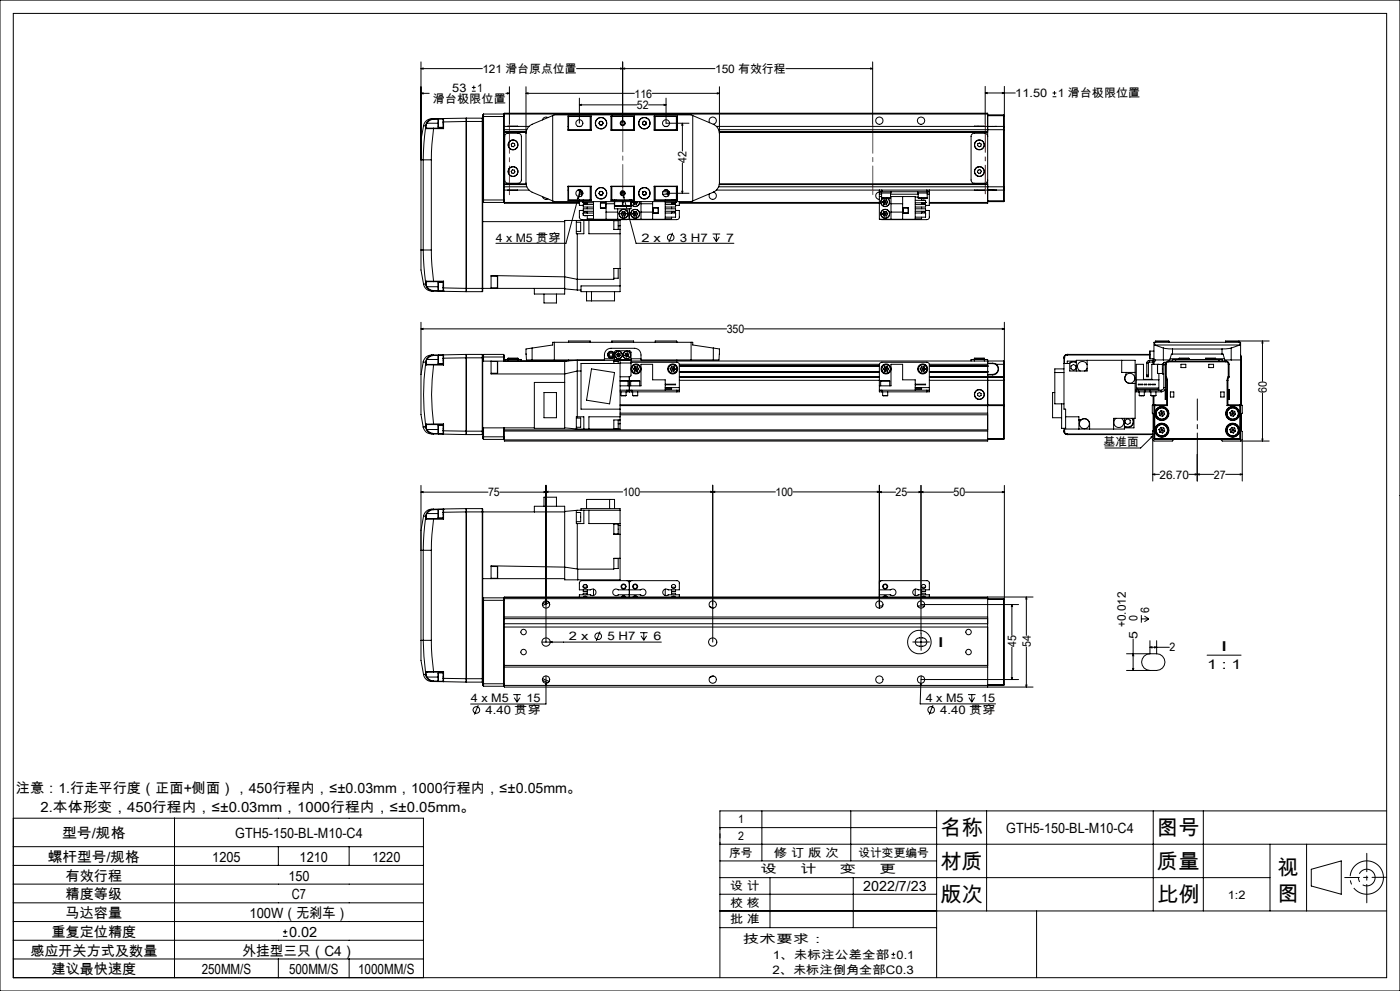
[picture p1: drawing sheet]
<svg xmlns="http://www.w3.org/2000/svg" width="420mm" height="297mm" viewBox="0 0 420 297" stroke-linecap="round" stroke-linejoin="round" font-family="sans-serif">
<g fill="none" stroke="#000" stroke-width=".3">
<path d="M0 0h420v297h-420zM4 4h412v289h-412zM126.3 18.6v56.3M186.8 18.6v18.3M261.8 18.6v18.8M126.3 20.6l.6-.2v.3zM126.3 28l.6-.2v.3zM126.3 20.6h18.4M126.3 28h2.5M127.1 37.7l-.8 4.2v6h.7M127.1 37.7l.6 .1M127.7 38.3l-.5 4.6-.2 5"/>
<path d="M127.7 38.3l.3 .3M127.7 37.8v.5M127.8 38.2l-.1 .1M127.8 38.2l.3 .2M127.8 37.7v.5M127.8 37.7l-.1 .1M128 38.6h2.1M128 36.9l-.3 .9M128 36.9h.1M128.1 38.4h2M128.1 38.4l-.1 .2M128.1 36.9l-.3 .8"/>
<path d="M128.1 36.9h3.3M130.1 35.6h-.2a2.57 2.57 0 0 0-2.8 2.1M130.1 38.6l-.5 4.6-.2 4.7M130.1 38.4v.2M130.1 35.6l-1.3 .3-.8 1M130.1 35.6v.1M130.1 35.7l-1.5 .6-.5 .6M130.1 38.6h3M130.1 38.4h2.8M130.1 35.7h1.3M131.5 35.7v2.5M131.5 35.7h1.4"/>
<path d="M131.5 38.2h1.4M132.9 35.7v.8M132.9 36.5h.2M132.9 38.4l.2 .2M132.9 36.5v1.9M133.1 35.5v1M133.1 35.5l6.7-.1v1M133.1 35.5l-.2 .2M133.1 36.5v2.1M133.1 35.5l-3 .1M139.8 36.4v50M139.8 36.4l-6.7 .1"/>
<path d="M139.8 36.4h5M139.9 35.4v52M139.9 35.4h4.8M139.9 35.4l-.1 .2M141.6 27.3h1.1M141.6 26.2h1.1M142.1 25.6v1.2M144.7 35.4v52M144.7 35.4l.1 .2M144.8 34.9v1.5M144.8 36.4l-.1 51M144.8 34.9h6.5"/>
<path d="M145.1 34.2v26.5M145.1 34.2l-.3 .2v.5M145.1 34.2h6M151.1 34.2v26.5M151.1 34.2l.2 .2M151.3 34.2v-.3h145v.3M151.3 34.4v.5M151.3 34.2v.2M151.3 34.9v25M151.3 37.9h7.4M151.3 39.6h6.5M151.3 39.7h6.5"/>
<path d="M151.3 34.2h145M151.3 38.9h6.7M151.3 39.5h6.6M151.7 28h1.1M152.2 27.8l.6 .2-.6 .1zM152.3 37.9h3M152.8 26v11.4M157.8 28l.6-.2v.3zM157.8 26l.1 29.4 .4 1.1 .8 .8 6.7 2.9M157.8 28h32.5M164.4 35.2a1.12 1.12 0 0 0-1.7 .7M165.8 34.6l-6.2 2.6a3.1 3.1 0 0 0-1.8 2.8"/>
<path d="M165.8 34.6v25.6M165.8 34.6l.5-.2h41l.5 .2M170.4 37.9h.2M170.4 34.8h7v4.2h-7zM170.4 38.9h.2M170.6 38.9h6.8M173 20.6h41.5M173.4 37.9h.9M173.8 31.4l.6-.1v.3zM173.8 29.4v7.5M173.8 31.4h17.2M177.1 34.9v4"/>
<path d="M177.4 34.9h-6.8v4.1M179.7 36.9l.3 .5M180 37.4h.6M180.1 36.4l-.4 .5M180.1 36.4h.5M180.6 36.4l.3 .5M180.9 36.9l-.3 .5M183.3 34.8h7v4.2h-7zM183.3 34.9h7M183.3 38.9h7M183.6 34.9v4M183.7 34.8l.1 .1"/>
<path d="M186.2 20.4l.6 .2-.6 .1zM186.8 20.6l.6-.2v.3zM190.1 34.9v4M192.8 36.7l.1 .6M192.9 37.3l.5 .2M193.2 36.3l.5 .2M193.2 36.3l-.4 .4M193.7 36.5l.2 .6M193.9 37.1l-.5 .4M194.6 31.4h5.2M195.7 28h20.1M196.3 34.9h6.8v4.1"/>
<path d="M196.3 34.8h6.9v4.2h-6.9zM196.3 38.9h6.8M196.6 34.9v4M199.2 31.3l.6 .1-.6 .2zM199.4 37.9h.9M199.8 29.4v7.5h6.9M202.9 34.9v4M203.1 37.9h.1M203.1 38.9h.1M204.7 36.9l.2 .6h-.4zM204.7 36.9v8.4M207.8 34.6v25.6"/>
<path d="M207.8 34.6l6.2 2.6M212.9 36.8a1.09 1.09 0 0 1 .4-1.6 1.09 1.09 0 0 1 1.5 .6 1.09 1.09 0 0 1-.8 1.4M214 37.2a3.1 3.1 0 0 1 1.8 2.8M214.9 37.9h82.9M215.2 27.8l.6 .2-.6 .1zM215.6 38.9h85.5M215.8 39.5h80.5M215.8 39.6h80.5M215.8 39.7h80.5M215.8 26v28.8l-.5 1.7-1.3 1.1M235.7 20.6h26.1M261.2 20.4l.6 .2-.6 .1z"/>
<path d="M292.3 37.9h3M295.6 27.9l.6-.2v.3zM295.6 27.9h9M295.6 25.9v11.2M296.3 34.2v4.7M296.3 38.9v17.1M296.3 34.4h4.8M296.3 34.7h4.8M297.8 37.9h-1.5v1M297.8 37.9h1.1M297.8 37.9h.1M298.9 37.9h-1.1"/>
<path d="M298.9 37.9h2.2M300.7 27.7l.6 .2-.6 .1zM301.1 37.9v1M301.1 37.9l.2 .2M301.1 38.9h.2M301.1 34.4v.3M301.1 34.4l.2 .2-.2 .1M301.1 34.7v3.2M301.1 38.9v17.1M301.3 38.1v.8M301.3 25.9v12.2M301.3 38.9v17.1"/>
<path d="M315.8 29h1.1M315.8 27.9h1.1M316.3 27.3v1.1M127 47.9h2.4M127 47.9v27M129.4 47.9v27M144.8 59.9h6.5M151.3 59.9v.5M151.3 55.2h6.5M151.3 57h7.4M151.3 56h6.7M151.3 55.3h6.6"/>
<path d="M151.7 40.2l.5-.3h3.2a1.02 1.02 0 0 1 1 1v13a1.02 1.02 0 0 1-1 1h-3a.96 .96 0 0 1-1-1v-13zM152.3 57h3M153.4 43.2l.4-.3 .6 .2v.5l-.4 .4-.5-.2zM153.7 50.9l.6 .1 .2 .5-.4 .5-.5-.1-.2-.5zM162.7 58.9a1.12 1.12 0 0 0 1.7 .7M170.4 57h.2M170.4 55.8h7v4.2h-7zM170.4 56h.2M170.6 55.8v4.1h6.8M170.6 55.9h6.8M173.4 57h.4M173.5 58.9v.6h-.3z"/>
<path d="M173.5 58.9l-3.7 14h-21M173.8 57.5h.8M173.8 57h.5M173.8 57.5v.7M173.8 57v.5M173.8 58.2v.8M173.8 59.9v.1M173.8 58.2h.6M174.1 56.9l-.6 2M174.3 57.5v.4h.6M174.4 57.9v.8M174.6 57.5h.2"/>
<path d="M174.6 57.2v.3M175 59.9v.1M177.1 55.9v4M179.7 58l.4 .4M180 57.4l-.3 .6M180.1 58.4h.5M180.6 57.4l.3 .5M180.6 57.4h-.6M180.9 57.9l-.3 .5M183.3 55.8h7v4.2h-7zM183.3 59.9h7M183.3 55.9h7"/>
<path d="M183.6 55.9v4M183.8 59.9l-.1 .1M184.3 59.9v.1M184.8 59.9v.1M186.3 57.9h1M186.6 57.5h.4M186.6 57.2l.4 1.4M187 58.6l.3 .6-.3 .1zM187 58.6l3.8 14.3h29.4M188.8 59.9v.1M189.3 59.9h.1M189.4 59.9v.1"/>
<path d="M190.1 55.9v4M192.8 58.1l.3 .4M192.9 57.5l-.1 .6M193.5 57.4l.4 .4M193.5 57.4l-.6 .1M193.7 58.3l-.6 .2M193.9 57.8l-.2 .5M196.3 55.8h6.9v4.2h-6.9zM196.3 55.9h6.8M196.6 55.9v4M198.8 58.2h1.6M198.9 57.5h1.9"/>
<path d="M199.4 57h.9M199.5 58.9h.1M199.6 59.9v.1M199.8 57.9h6.9M200.3 57.5v.4h.6M200.4 57.9v.8M201.5 59.9v.1M202.9 55.9v4M203.1 57.9h.1M203.1 57.5h.1M203.1 57h.1M203.1 59.3h.1"/>
<path d="M203.1 55.8v4.1h-6.8M203.1 56h.1M203.2 59.3l-.1 .1M203.2 57.9v1.4M203.2 58.2h.1M204.5 57.3h.4l-.2 .6zM204.7 48.8v9.1M214 57.6a1.1 1.1 0 0 1 .9 1.4 1.1 1.1 0 0 1-1.5 .7 1.1 1.1 0 0 1-.5-1.6M214 57.6l-6.2 2.6M214.9 57h49.6M215.6 56h85.5M215.8 55.3h80.5"/>
<path d="M215.8 55.2h80.5M263.8 57.6a1.09 1.09 0 0 0-1.1 1.1 1.09 1.09 0 0 0 1.1 1.1M263.8 57.5h.7M263.8 57.5v.7M263.8 57v.5M263.8 58.2v7.5h10.8v-6.8h-7.4M263.8 58.9h.7M263.8 58.2h.7M264.3 57.5v.4h3v-.4M264.5 59.3h2.7M264.5 57.9v1.4M264.5 57v.5"/>
<path d="M264.5 57h13.6M264.5 57.5h13.6M264.9 59.4a1.35 1.35 0 0 0-.4 2 1.35 1.35 0 0 0 2.1 0 1.35 1.35 0 0 0-.4-2M265.1 59.4a1.29 1.29 0 0 0-.6 1.9 1.29 1.29 0 0 0 2.1 0 1.29 1.29 0 0 0-.5-1.9M265.2 59.9l-.4 .7M265.2 59.9l.8 1.3M265.9 59.9h-.7M265.9 59.9l.4 .7M265.9 59.9l-.7 1.3M267.2 57.9v1.4M267.2 58.2h8.2M267.3 58.9v6.8"/>
<path d="M270.8 58.9v6.8M274.6 59.1h.8M275.3 57.5v.4h3v-.4M275.4 59.3l.1 .1M275.4 59.3h2.8M275.4 57.9v1.4M275.5 59.4h.1M276.5 59.4v.6M278.1 57.5h.7M278.1 57h.7M278.1 57v.5M278.2 59.3l-2.7 .1"/>
<path d="M278.2 57.9v1.4M278.2 58.2h.6M278.8 57.5v.7M278.8 57v.5M278.8 58.2v3.4h-1.1M278.8 57h19M292.3 57h2.9M293.3 43.1l.6-.2 .5 .3-.1 .6-.5 .2-.5-.4zM293.4 51l.6-.1 .4 .4-.2 .6-.6 .1-.4-.5zM295.2 57h.1M296.3 40.9a.96 .96 0 0 0-1-1h-3a.96 .96 0 0 0-1 1v13a.96 .96 0 0 0 1 1h3a.96 .96 0 0 0 1-1M296.3 56v4.7"/>
<path d="M296.3 56v.9h1.5M297.8 56.9l1.1 .1M297.8 57h1.1M297.8 56.9v.1M298.9 57h2.2M301.1 56h.2M301.1 56v1M301.1 57v3.2M301.3 56v.7M301.3 56.7l-.2 .3M301.3 56.7v3.5M126.3 74.9v6l.8 4.3"/>
<path d="M126.3 74.9h.7M127 74.9l.7 9.7M127 74.9h2.4M129.4 74.9l.2 4.7 .5 4.7M144.8 66.4h24.6M144.8 60.4l.3 .3M145.1 60.7h6M151.3 60.7v.2h22.5M151.3 60.4v.3M151.3 60.7h22.5M151.3 60.4l-.2 .3M165.8 60.2l.5 .2h41l.5-.2"/>
<path d="M172.9 66.6h1.3v2.8h-1.3M172.9 66.1v4h2.3v-4M173.2 70.1v16.8M173.8 60.4v1.2h1.2M174.9 60.4l.1 .4M174.9 60.6l.1 .1M174.9 60.7h.1M175 60.8a.61 .61 0 0 0 .6 .4 .61 .61 0 0 0 .5-.4l.1 .5M175 63.1h-1.2v2.1l.2 .4 .6 .2 13.8-.1M175 63.8h3M175 60.8h3M175 63.8v.8h3"/>
<path d="M175 63.9v.3M175 60.9h1.1M175.2 64.6h.7M176.2 63.3l-.1 .5a.63 .63 0 0 0-.5-.3 .63 .63 0 0 0-.6 .3M176.2 64.6v1h1.8M176.2 62.1v.5M176.7 66.1v4h9.3M178 60.4v5.3h21.6v-5.3M178 62.6h-3v.7h3M178 61.3h-3v.8h3M180.1 60.8h1.6v1.6h-1.6zM180.2 60.8h1.4v1.5h-1.4"/>
<path d="M181.8 63.6h3.5M181.8 61.1h2.5M181.8 60.4v5.3M184.1 66.1h1.4v2.7M184.1 66.1v2.7h1.9M184.3 60.4v.3M184.3 61.8v.8h5v-.8M184.3 60.7v1.1M184.3 61.8h5M184.3 60.7h.1M184.4 61.6h2.3M184.4 60.4v1.2"/>
<path d="M185.3 62.6v3.1M185.5 67.7h.5M186 67.7v1.1M186 67.7v-1.6h-16.6v22h-9.1v-1.7M186 68.8v18.6h-11.7v-1.7h11.7M186.3 64.1h1.5M186.3 64.1l.4 .6M186.7 63.4h.7M186.7 64.7h.7M186.7 63.4l-.4 .7M186.7 63.4l.4 .7M186.7 60.4v1.2"/>
<path d="M186.7 60.7h.2M186.9 61.6l1.4 .1M186.9 61.6h1.4M186.9 60.4v1.2M187.1 64.1l-.4 .6M187.1 64.1l.3 .6M187.4 63.4l.4 .7M187.4 63.4l-.3 .7M187.8 64.1l-.4 .6M188.3 61.6h.9M188.8 62.6v3.1M189.2 61.6l-.9 .1"/>
<path d="M189.2 60.4v1.2M189.2 60.7h.1M189.3 60.4v.3M189.3 60.7v1.1M189.8 60.6l.4 .6M189.8 60.6h1.5M189.8 64.1l.4 .6M189.8 64.1h1.5M189.9 60.4l-.1 .2M190.1 60h.2M190.2 61.2h.7M190.2 63.4h.7"/>
<path d="M190.2 63.4l-.4 .7M190.2 64.7h.7M190.2 63.4l.4 .7M190.5 60.4l.1 .2M190.6 60.6l-.4 .6M190.6 60.6l.3 .6M190.6 64.1l-.4 .6M190.6 64.1l.3 .6M190.6 60.4v.2M190.9 63.4l.4 .7M190.9 63.4l-.3 .7M191.2 60.4l.1 .2"/>
<path d="M191.3 60.6l-.4 .6M191.3 64.1l-.4 .6M191.8 60.4a1.3 1.3 0 0 1-1 1.4 1.3 1.3 0 0 1-1.5-.9M191.9 60.4a1.36 1.36 0 0 1-1 1.5 1.36 1.36 0 0 1-1.6-.8M192.3 60.4v5.3M192.3 63.6h3.5M192.3 61.1h3.5M195.8 60.4v5.3M195.9 62.3h1.6v1.6h-1.6zM196 62.3h1.4v1.5h-1.4zM199.6 61.3h3.1v.8h-3.1M199.6 62.6h3.1v.7h-3.1"/>
<path d="M199.6 63.8h3.1M199.6 60.8h3.1M201.5 63.3v.5a.63 .63 0 0 1 .6-.3 .63 .63 0 0 1 .5 .3M201.5 62.1v.5M201.5 65.1v.5h-1.9M201.5 60.9h1.1M201.7 60h.7M201.8 69.8l-1.1 2.8M202.6 60.8a.61 .61 0 0 1-.5 .4 .61 .61 0 0 1-.6-.4v.5M202.7 60h.1M202.7 60.4v.3zM202.7 63.9v.3"/>
<path d="M202.7 63.1h1.1v2.3l-.7 .4-13.9-.1M202.7 60.7h.1M202.7 63.8v1.3h-3.1M203.8 60.4v1.2h-1.1M203.8 60.9h60M203.8 60.7h60M213.8 70.1h2.2M214.1 71l.8 1.4M214.9 70.1v2.3M215.8 71l-.9 1.4M264.8 64.1l.4 .6M264.8 60.6h1.5"/>
<path d="M264.8 60.6l.4 .6M265.1 63.4l-.3 .7M265.1 63.4l.9 1.3M265.9 63.4h-.8M265.9 63.4l.4 .6M265.9 63.4l-.7 1.3M266 64.7h-.8M266 61.2h-.8M266.3 64l-.3 .7M266.3 64l-1.5 .1M266.3 60.6l-.3 .6M267.3 63.6h3.5"/>
<path d="M267.3 61.1h3.5M270.9 62.3h1.6v1.6h-1.6zM271 62.3h1.5v1.5h-1.5zM274.6 60h3.1v.8M274.6 61.3h3.1v.8h-3.1M274.6 62.6h3.1v.7h-3.1M274.6 63.8h3.1M274.6 60.8h3.1M276.5 63.3v.5a.63 .63 0 0 1 .6-.3 .63 .63 0 0 1 .5 .3M276.5 62.1v.5M276.5 65.1v.5h-1.9M276.5 60.9h1.1"/>
<path d="M276.7 60h.7M277.6 60.8a.61 .61 0 0 1-.5 .4 .61 .61 0 0 1-.6-.4v.5M277.7 60.4v.3M277.7 63.9v.3M277.7 63.1h1.1v2.3l-.7 .4-13.9-.1M277.7 60.7h.1M277.7 63.8v1.3h-3.1M278.8 60.7h17.5M296.3 60.7v.2h-17.5M296.3 60.4h4.8M296.3 60.2h4.8M301.1 60.2h.2"/>
<path d="M301.1 60.2v.2M301.3 60.2l-.2 .2M126.3 98.6l.6-.2v.3zM126.3 96.6v15.6M126.3 98.6h91.7M127.1 85.2a2.63 2.63 0 0 0 3 2M127.7 84.6l.1 .1M127.7 84.6v.5M127.7 85.1h.1M127.7 85.1l.3 .9M127.7 85.1l-.6 .1M127.8 85.1l.3 .8"/>
<path d="M127.8 84.7v.4M128 84.3h2.1M128 84.3l-.3 .3M128 84.3l.1 .1M128 86a2.46 2.46 0 0 0 2.1 1.2M128.1 84.4h2M128.1 84.4l-.3 .3M128.1 85.9l-.1 .1M128.1 85.9l1.2 1.1 .8 .1M128.1 85.9h3.3M130.1 84.3v.1M130.1 87.1v.1"/>
<path d="M130.1 84.3h3M130.1 84.4h2.8M130.1 87.2l3 .1M130.1 87.1h1.3M131.5 84.7v2.5M131.5 84.7h1.4M131.5 87.2h1.4M132.9 86.3h.2M132.9 86.3v.9M132.9 87.2l.2 .1M132.9 87.2h.1M132.9 84.4v1.9"/>
<path d="M133.1 86.3v1M133.1 84.3l-.2 .1M133.1 84.3v2M133.1 86.3l6.7 .1M139.8 86.4v1l-6.7-.1M139.8 86.4h29.6M139.8 87.3l.1 .1M139.9 87.4h4.8M147.3 86.3h1.9M147.3 82.8h1.9M149.2 82.8v3.5M163.2 88.1v2.7h3.7v-2.7"/>
<path d="M169.4 86.6l3.8 .3M173.2 86.9h1.1M176 87.4v2.8h8.4v-2.8M177.4 87.4v2.8M185.5 80.5v2.9h-1.4M186 80.5h-1.9v3.2h-10.9l-3.8-.7-22.1-.4v3.8M223.3 98.6h78M300.7 98.4l.6 .2-.6 .1zM301.3 96.6v16.3M126.3 112.2v12l.7 3.8M127 108.5l-.7 3.7M127 108.5h.1"/>
<path d="M127 108.5l.7 .1M127.7 109.1a69.6 69.6 0 0 0 0 18.2M127.7 109.1l.3 .3M127.7 108.6v.5M127.8 109l-.1 .1M127.8 109l.3 .2M127.8 108.5v.5M127.8 108.5l-.1 .1M128 109.4h2.1M128 107.7l-.3 .9M128 107.7h.1M128.1 109.2h2"/>
<path d="M128.1 109.2l-.1 .2M128.1 107.7l-.3 .8M128.1 107.7h3.3M130.1 106.4h-.3a2.63 2.63 0 0 0-2.8 2.1M130.1 109.4a65.4 65.4 0 0 0 0 17.7M130.1 109.2v.2M130.1 106.4a2.45 2.45 0 0 0-2.1 1.3M130.1 106.4v.1M130.1 106.5l-.8 .2-1.2 1M130.1 109.4h3M130.1 109.2h2.8M131.4 107.7l.1 1.3"/>
<path d="M131.4 107.7l.1-1.2v2.5M131.5 109h1.4M132.9 109.2l.2 .2M132.9 107.3h.2M132.9 106.5v.8M132.9 106.5h.1M132.9 107.3v1.9M132.9 106.5h-2.8M133.1 106.4v.9M133.1 106.4l6.7-.2v1M133.1 106.4l-.2 .1M133.1 107.3v2.1"/>
<path d="M133.1 106.4h-3M139.8 107.2l-6.7 .1M139.8 107.2v22M139.8 107.2h5M139.9 106.2v24M139.9 106.2h4.8M139.9 106.2l-.1 .2M144.7 106.2v24M144.7 106.2l.1 1M144.8 107.2v22M144.8 107h6.5M145.1 106.2v2"/>
<path d="M145.1 106.2h6M145.1 106.2l-.3 .3M147.3 111.9h1.9M147.3 108.3h1.9M147.3 108.2v3.9h22.1l3.8-.9h1.1M149.2 108.3v3.6M151.1 106.2v2M151.1 106.2l.2 .3v.5M151.3 107v1.2M152.4 107.7h.1M152.4 107.4h3M152.4 107.7h-1v.5"/>
<path d="M152.4 107.7h3M152.4 107.4v.8M155.4 107.7h-.1M155.4 107.7h1v.5M155.4 107.4v.8M157.8 106.1h.1M157.8 106.1l.1 1.8h1.7M159.6 107.9h21.7a3.5 3.5 0 0 1 .6-3l1.4-.5h7a1.93 1.93 0 0 1 2 2v1.5h21.7M159.6 104.3l-1.8 .3v1.5M159.6 104.3l6.2-.9v-.8h42v.8l6.2 .9M159.6 104.3v3.6M163.2 117.6h3.7v7.6h-3.7z"/>
<path d="M166.3 102.6v5.3M170.1 108.2h-25.3M170.6 102.6v-.4h6.5v.4M170.6 107.9v.3M173.2 108l-3.8 .2v20.2h-9.1v-13.8h9.1M173.2 108v16.9M173.2 108h16.1M177.4 110.6l7 1.1-1.5 9.3-6.9-1.1zM181.3 107.5h3M183.6 102.6v-.4h6.5v.4M184.1 108.3h1.4v.6M184.1 108v.9"/>
<path d="M184.3 107.8v.2M184.3 107.8v-2.3l.4-.4 4.3 .1 .3 .3v2.3M184.3 107.8h5M185 106.2l.1 .5M185 106.2l.6 .2M185.1 106.7l.6 .3M185.5 105.8l-.5 .4M185.5 105.8l.5 .2M185.5 105.8l.1 .6M185.6 106.4l-.5 .3M185.6 106.4l.1 .6M185.6 106.4l.5 .2"/>
<path d="M186 106l.1 .6M186 106l-.4 .4M186 114.1l2.4 .1M186 114.2h2.4M186 115.6h6.3v-6.4h3.5v4.6h3.8v3.1M186 108.9h-11.7v13.7h11.7M186 108v17.9M186 112.9h2.8M186 116.9h2.1M186 117.4h2.1M186 108.8h3.3M186.1 106.6l-.4 .4"/>
<path d="M186.3 118.5h1.5M186.3 117.4v1.1M187.5 106.6l.5 .4M187.6 106l-.1 .6M187.6 106l.5 .4M187.8 117.4v1.1M188.1 116.9h1.4M188.1 117.4h.7M188.1 106.4l.4 .3M188.1 106.4l-.1 .6M188.1 106.4l-.6 .2M188.1 116.9v.5"/>
<path d="M188.2 105.8l-.6 .2M188.2 105.8l.4 .4M188.2 105.8l-.1 .6M188.4 114.2v1.4M188.5 106.7l-.5 .3M188.6 106.2l-.1 .5M188.6 106.2l-.5 .2M188.8 117.4h.7M188.8 112.9v4.5M189.2 114.2h2.7M189.2 114.2v1.4M189.3 108.8v3.7l-.5 .4"/>
<path d="M189.3 108v.8M189.3 107.8v.2M189.3 108.6l14.2 .1 .3 .5v7M189.3 108.2h111.8M189.3 107.5h3M189.5 116.9h13.6M189.5 117.4h13.6M189.5 116.9v.5M189.8 118.5h1.5M189.8 117.4v1.1M190.1 110.5l.3 .7M190.1 110.5l.7 .1"/>
<path d="M190.4 111.2l.7 .1M190.5 109.9l.7 .1M190.5 109.9l-.4 .6M190.5 109.9l.3 .7M190.8 110.6l-.4 .6M190.8 110.6l.3 .7M190.8 110.6h.8M191.2 110l.4 .6M191.2 110l-.4 .6M191.3 117.4v1.1M191.6 110.6l-.5 .7M191.9 114.2v1.4"/>
<path d="M196.6 102.6v-.4h6.3l.2 .4M199.6 116.3h1.9v.3h-1.9M199.6 115.1h3.1v.2h-3.1M199.6 116.2h4.2M201 110.5l.4 .7M201 110.5l.8 .1M201.4 111.2l.7 .1M201.5 109.9l.7 .1M201.5 109.9l-.5 .6M201.5 109.9l.3 .7M201.8 110.6l-.4 .6M201.8 110.6l.3 .7"/>
<path d="M201.8 110.6h.8M202.2 110l.4 .6M202.2 110l-.4 .6M202.6 110.6l-.5 .7M203.1 116.9h.7M203.1 107.9v.3M203.1 116.9v.5M203.8 116.9v.5h-.7M203.8 116.2v.7M203.8 109.7h60M203.8 111.4h60M203.8 109.8h60"/>
<path d="M203.8 111.3h60M203.8 109.2h60M203.8 112.9h60M203.8 113.1h60M203.8 114h60M203.8 109.6h60M203.8 111.5h60M207.3 102.6v5.3M214 104.3l1.8 .3-.1 3.3h-1.7M214 104.3v3.6M263.8 116.9h.7M263.8 115.6h3.5v-6.4h3.5v4.6h3.8v3.1"/>
<path d="M264.2 114.2h2.7M264.2 114.2v1.4M264.2 114.2h.1M264.5 116.9h13.6M264.5 116.9v.5M264.5 117.4h13.6M264.8 118.5h1.5M264.8 117.4v1.1M265.1 110.6l.4 .7M265.4 110l-.3 .6M265.4 110l.4 .6M265.8 110.6h-.7"/>
<path d="M265.8 110.6l-.3 .7M265.8 110.6l.4 .6M266.1 109.9l-.7 .1M266.1 109.9l.5 .6M266.1 109.9l-.3 .7M266.2 111.2l-.7 .1M266.3 117.4v1.1M266.6 110.5l-.4 .7M266.6 110.5l-.8 .1M266.9 114.2v1.4M274.6 116.3h1.9v.3h-1.9M274.6 115.1h3.1v.2h-3.1"/>
<path d="M274.6 116.2h4.2M276 110.6l.4 .6M276 110.6h.8M276.4 111.2h.8M276.4 109.9h.8M276.4 109.9l-.4 .7M276.4 109.9l.4 .7M276.8 110.6l-.4 .6M276.8 110.6l.4 .6M276.8 110.6h.8M277.2 109.9l.4 .7M277.2 109.9l-.4 .7"/>
<path d="M277.6 110.6l-.4 .6M278.1 116.9h.7M278.1 116.9v.5M278.8 116.2v-7l-.3-.5-14.1-.1-.4 .2-.2 .5v8.1h.7M278.8 116.9v.5h-.7M278.8 116.2v.7M278.8 109.7h17.5M278.8 111.4h17.5M278.8 109.8h17.5M278.8 111.3h17.5M278.8 109.2h17.5M278.8 112.9h22.3"/>
<path d="M278.8 113.1h22.3M278.8 114h22.3M278.8 109.6h17.5M278.8 111.5h17.5M292.3 107.7h.1M292.3 107.4h3M292.3 107.7h-1v.5M292.3 107.7h3M292.3 107.4v.8M293.3 117.9l.5-.3 .5 .3v.6l-.5 .3-.5-.3zM295.2 107.7h.1M295.3 107.7h1v.5"/>
<path d="M295.3 107.4v.8M296.3 113.1v19.1h-145v-4M296.3 108.2v1M296.3 109.6v.1M296.3 111.4v.1M296.3 112.9v.2M296.3 109.7h.1M296.3 111.4h.1M296.3 108.2v.7h1.5M296.3 109h1.5M296.3 109.2v.4M296.3 109.7v1.7"/>
<path d="M296.3 111.5v1.4M296.3 112.4h1.5M296.3 112.2h1.5M297.8 108.9l1.1 .3M297.8 109a1.62 1.62 0 0 1 1.6 1.6 1.62 1.62 0 0 1-1.6 1.6M297.8 108.9v.1M297.8 112.2v.2M298.9 109.2a1.79 1.79 0 0 1 .6 2 1.79 1.79 0 0 1-1.7 1.2M298.9 109.2h2.2M301.1 108.2v1M301.1 108.2l.2 .1v.9h-.2M301.1 112.9h.2"/>
<path d="M301.1 112.9v.2M301.1 113.1v.9M301.1 114h.2M301.1 109.2v3.7M301.1 114v7.3M301.3 113l-.2 .1M301.3 112.9v.1M301.3 113v1M301.3 114v17.4M316.4 117.6h-.6v7.6h2.7M316.4 111.7h2.8M319.2 107.2h.1"/>
<path d="M319.2 107.2v15.4h.5v6h17.6v-3.2M319.2 110.6h-2.8v10.4h2.8M319.3 107.2v1.7M320.2 106.2a1.02 1.02 0 0 0-1 1M320.2 106.2h.1M320.2 106.4a.84 .84 0 0 0-.9 .8M320.2 106.2h24.7M320.2 106.2v.2M320.2 106.4h24.7M321.3 109.7l.8-.5 .7 .5v.8l-.7 .5-.8-.5zM322.9 108.6l-.1-.1a1.75 1.75 0 0 0-2.1 .4M322.9 108.7a1.6 1.6 0 0 0-2 .2"/>
<path d="M322.9 108.2h-2.7v.7M322.9 111.2v-3.2h17.6v17.4h-6.4v3.2M326.1 110.3l-.7 .9M326.1 109.3a1.51 1.51 0 0 0-2.4-.6 1.51 1.51 0 0 0 .4 2.5M326.1 108v3.2h-5.2v-2.3h-1.7M336.5 108v3.6h4M337.8 111.6v.7a1.56 1.56 0 0 0-.3 1.7 1.56 1.56 0 0 0 1.4 .9h1.6M340.9 113.8h6.8M341 116.3h6.5v.3h-6.5zM341.5 115.1h1.3v.2h-1.3zM341.5 116.9h-.7v.5h.7M341.5 116.9h6.9"/>
<path d="M341.5 117.4h2M341.5 116.9v.5M341.8 118.5h1.5M341.8 117.4v1.1M343.3 115.1h.7v.2h-.7zM343.3 117.4v1.1M343.5 117.4h1.5M343.5 116.9v.5M344 112.4v.5h.5v-.5M344 108.8h.5M344 112.4h.5M344 108.8v3.6"/>
<path d="M344.5 115.1h.8v.2h-.8zM344.5 108.8v3.6M344.8 108l-.6 .3-.2 .5M344.8 108.5l-.3 .3M344.8 108v.5M344.9 105.3l.1 2.2M344.9 105.3h.1M345 105.2l-.1 .1M345 105.2v2.3M345 107.5h1.2M345 105.2h1.2M345 116.9v.5"/>
<path d="M345 117.4h3.4M345.3 118.5h1.5M345.3 117.4v1.1M345.8 115.1h.8v.2h-.8zM345.9 107.5v1.7M345.9 118.6v2.7M346.2 107.8l-.2 .2h-1.2M346.2 108.5v.7M346.2 118.6v2.7M346.4 103.4h25.6M346.4 103.4l2.6 .9M346.4 102.6v.8"/>
<path d="M346.7 107.9l-.5 .6h-1.4M346.7 102.6v-.4h4v.4M346.7 102.3h4M346.8 117.4v1.1M347.2 109.3l.1 2.6zM347.3 111.9h1.4M347.7 109.2h.1M347.7 111.9v5M348.4 116.9v.5M348.7 109.2h-3.2v4.5h-2.5v-4.5h-2.1v7.7M349 104.3l2.8 .3M349 107.9h-2.8v-5.3h26v18.7"/>
<path d="M349 104.3v3.6M349.1 109.1h-.4v3h.4M349.1 116.2l-.1 .4-.6 .3M349.1 116.2h.5M349.1 109.3h.5M349.1 109.3v6.9M349.6 116.7v3M349.6 116.2a1.33 1.33 0 0 1-1.2 1.2M349.6 109.2v-.6h-.5v.7M349.6 109.2h.3M349.6 119.7h.3M349.6 116.7h.3"/>
<path d="M349.6 109.2v7M349.7 113.1l.3 .9M349.9 112.9v.1M349.9 112.9h-.3l.1 .2M349.9 109.2v3.7M349.9 116.7l.1 .1M349.9 113l.3 1M349.9 113l-.2 .1M349.9 116.7v3M350 119.7h-.1M350 114h.2M350 114v7.3"/>
<path d="M350.2 114v7.6M350.6 108.4l-.6 .4-.1 .4M350.6 108.2v.2M350.6 108.2a.96 .96 0 0 0-1 1M350.6 108.2h17.1M350.6 108.4h17.1M351 107.5h2.7M351.1 117.5h1v1.5h-1zM351.8 106.1h-.4l-.5 1.8h-1.9M351.8 106.1h14.8M351.8 104.6h14.8M351.8 104.6v1.5"/>
<path d="M352.7 107.7h-1v.5M352.7 107.7h13M352.7 107.7v.5M353.7 107.7h.1M353.7 107.4h3M353.7 107.7h3M353.7 107.4v.3M354.3 109.2h1.4v1h-1.4zM356.7 107.7h-.1M356.7 107.4v.3M361.7 107.7h.1M361.7 107.4h3"/>
<path d="M361.7 107.7h3M361.7 107.4v.3M362.6 109.2h1.5v1h-1.5zM364.7 107.7h-.1M364.7 107.5h2.6M364.7 107.4v.3M365.7 107.7h1v.5M365.7 107.7v.5M366.2 117.5h1v1.5h-1zM366.6 106.1h.3l.5 1.8h2M366.6 104.6v1.5M367.7 102.3h4"/>
<path d="M367.7 108.4l.6 .3 .2 .5M367.7 108.2v.2M367.7 108.2a.96 .96 0 0 1 1 1M368.1 114h.3M368.1 114v7.6M368.4 119.7h.1M368.4 114v7.3M368.4 116.7v.1M368.4 113l-.3 1M368.4 113l.3 .1M368.4 116.7v3M368.4 119.7h.3"/>
<path d="M368.4 116.7h.3M368.5 112.9h.2M368.5 109.2h.2M368.5 112.9l-.1 .1M368.5 109.2v3.7M368.7 113.1l-.3 .9M368.7 116.7v3M368.7 112.9v.2M368.7 109.2v3.7M369.4 104.3l-2.8 .3M369.4 107.9h2.8M369.4 104.3v3.6"/>
<path d="M371.7 102.2v.4M372 103.4l-2.6 .9M372 102.6v.8M372.2 106.4l.2 .6M372.2 107h.2M372.4 107v14.3M378.7 102.2l.2 .6h-.3zM378.7 102.2v12.1M378.7 117.8v14.4M380.8 102.2h-13.1v.4M127 128a2.75 2.75 0 0 0 3.1 2.1M127 128h.1"/>
<path d="M127.7 127.3l.1 .2M127.7 127.3v.6M127.7 127.9h.1M127.7 127.9l.3 .9M127.7 127.9l-.7 .1M127.8 127.9l.3 .8M127.8 127.5v.4M128 127.1l-.3 .2M128 127.1l.1 .1M128 128.8a2.56 2.56 0 0 0 2.1 1.3M128.1 127.2h2M128.1 127.2l-.3 .3"/>
<path d="M128.1 128.7l-.1 .1M128.1 128.7l.5 .7 1.5 .5M128.1 128.7h3.3M130.1 127.1h-2.1M130.1 127.1v.1M130.1 129.9v.2M130.1 127.1h3M130.1 127.2h2.8M130.1 130.1h3M130.1 129.9h1.3M131.4 128.7l.1 1.3M131.5 127.5l-.1 1.2"/>
<path d="M131.5 127.5v2.5M131.5 127.5h1.4M131.5 130h1.4M132.9 130l.2 .1M132.9 129.1v.9M132.9 129.1h.2M132.9 130h.1M132.9 127.2v1.9M133.1 129.1v1M133.1 127.1l-.2 .1M133.1 127.1v2M133.1 129.1l6.7 .1"/>
<path d="M139.8 129.2v1l-6.7-.1M139.8 129.2h5M139.8 130.1l.1 .1M139.9 130.2h4.8M144.8 129.2v.9M144.8 130.9v.5l.3 .3M144.8 130.1l-.1 .1M144.8 130.1v.8M144.8 128.2h15.5M144.8 130.9h6.5M145.1 128.2v3.5M145.1 131.7h6"/>
<path d="M151.1 128.2v3.5M151.3 129.2h145M151.3 131.8h145M151.3 128.8h145M151.3 131.4l-.2 .3M169.4 128.2l3.5 .3M172.9 125.3h1.3v2.8h-1.3M172.9 128.5v-3.6h2.3v3.7M185.5 125.9v2.6h-1.4M185.5 127h.5M186 125.9v1.1M186 123.8h110.3"/>
<path d="M186 121.3h115.1M186 124.3h110.3M186 127v1.6l-13.1-.1M186 124.9h-9.3v3.7M186 125.9h-1.9v2.7M186 121.6h115.1M296.3 131.4h4.8M296.3 131.7h4.8M301.1 121.3l.2 .2-.2 .1M301.1 131.4h.2M301.1 121.3v.3M301.1 131.4v.3"/>
<path d="M301.1 121.6v9.8M301.3 131.4l-.2 .3M318.5 121v7.4h1.2M319.2 129.2a1.02 1.02 0 0 0 1 1M319.2 129.2h.1M319.2 128.4v.8M319.3 129.2a.84 .84 0 0 0 .9 .9M319.3 128.4v.8M319.7 124.9h4v3.7M320.2 130.2h.1M320.2 130.2h25.6M320.2 130.1v.1"/>
<path d="M320.2 130.1h25.6M323.7 125.9h.5a1.58 1.58 0 0 1 1.7-.3 1.58 1.58 0 0 1 1 1.4v1.6M334.8 125.4a1.5 1.5 0 0 0-.3 2.2 1.5 1.5 0 0 0 2.3 0 1.5 1.5 0 0 0-.4-2.2M337.6 125.9l.7-.4 .8 .4v.9l-.8 .4-.7-.4zM339.6 125.4a1.64 1.64 0 0 1-.1 2.1 1.64 1.64 0 0 1-2.2 .2M339.8 125.4a1.75 1.75 0 0 1-.2 2.2 1.75 1.75 0 0 1-2.3 .2M340.2 125.4v2.8h-2.9M345.3 131l.5-.3-.3 .5zM345.8 130.7l-3.6 3.6h-10.7M345.9 121.3l-.2 .2v2.3l.5 .5M345.9 121.3h4.1M345.9 124.1v5"/>
<path d="M346.2 131.4l.2 .3M346.2 131.4h.2M346.2 121.6h.2M346.2 121.6l.2-.3v.3M346.2 128.8l-.4 .4v15M346.2 121.6v9.8M346.4 131.4v.3M346.4 121.6h3.8M346.4 131.4h25.5M346.4 131.7h25.5M346.4 121.6v9.8M347.7 128.7l.2 .8"/>
<path d="M347.7 128.7l1.7 .4M347.7 123.7l.2 .9M347.7 123.7l1.7 .4M347.9 129.5l.9 .2M347.9 124.6l.9 .2M348.3 128.1l.8 .2M348.3 128.1l-.6 .6M348.3 128.1l.2 .8M348.3 123.1l-.6 .6M348.3 123.1l.8 .2M348.3 123.1l.5 1.7M348.5 128.9l-.6 .6"/>
<path d="M348.5 128.9l.3 .8M349.1 128.3l.3 .8M349.1 128.3l-.6 .6M349.1 123.3l.3 .8M349.1 123.3l-1.2 1.3M349.4 129.1l-.6 .6M349.4 124.1l-.6 .7M350 121.3l.2 .3M352.2 131.7l-.5 .5h-5.5l-.4-.4M359.2 136.2v8M366.2 131.7l.5 .5h14.1M368.1 121.6h3.8"/>
<path d="M368.4 121.3l-.3 .3M368.4 121.3h4M369 123.7l.2 .9M369 123.7l.8 .2M369 128.7l.2 .8M369 128.7l.8 .2M369.2 124.6l.8 .2M369.2 129.5l.8 .2M369.6 123.1l.8 .2M369.6 123.1l-.6 .6M369.6 123.1l.2 .8M369.6 128.1l.8 .2"/>
<path d="M369.6 128.1l-.6 .6M369.6 128.1l.2 .8M369.8 123.9l.8 .2M369.8 123.9l-.6 .7M369.8 123.9l.2 .9M369.8 128.9l-.6 .6M369.8 128.9l.2 .8M369.8 128.9l.8 .2M370.4 123.3l.2 .8M370.4 123.3l-.6 .6M370.4 128.3l.2 .8M370.4 128.3l-.6 .6"/>
<path d="M370.6 124.1l-.6 .7M370.6 129.1l-.6 .6M371.9 131.4v.3M371.9 131.4h.3M371.9 121.6h.3M371.9 121.6v-.3l.3 .3M371.9 121.6v9.8M372.2 131.4l-.3 .3M372.2 128.8l.5 .5v14.9M372.2 121.6v9.8M372.4 121.3l.3 .2v2.3l-.5 .5M372.4 124.1v5"/>
<path d="M372.7 131.7l-.5 .5M378.6 131.6h.3l-.2 .6zM126.3 147.5l.6-.2v.3zM126.3 145.5v46.4M126.3 147.5h20.1M127.1 154.7l-.8 4.2v6h.7M127.1 154.7l.6 .1M127.7 155.3l-.5 4.6-.2 5M127.7 155.3l.3 .3M127.7 154.8v.5M127.8 155.2l.3 .2M127.8 155.2l-.1 .1"/>
<path d="M127.8 154.7v.5M127.8 154.7l-.1 .1M128 155.6h2.1M128 153.8l-.3 1M128 153.8l.1 .1M128.1 155.4h2M128.1 155.4l-.1 .2M128.1 153.9l-.3 .8M128.1 153.9h3.3M130.1 152.6a2.58 2.58 0 0 0-3 2.1M130.1 155.6l-.5 4.6-.2 4.7M130.1 155.4v.2"/>
<path d="M130.1 152.6a2.28 2.28 0 0 0-2.1 1.2M130.1 152.6v.1M130.1 152.7l-.8 .2-1.2 1M130.1 155.6h3M130.1 155.4h2.8M131.4 152.7h-1.3M131.5 152.7v2.5M131.5 152.7h1.4M131.5 155.2h1.4M132.9 153.5h.2M132.9 155.4l.2 .2M132.9 152.7v.8"/>
<path d="M132.9 153.5v1.9M132.9 152.7h.1M133.1 152.5v1M133.1 152.5l6.7-.1v1M133.1 152.5l-.2 .2M133.1 153.5v2.1M133.1 152.5l-3 .1M139.8 153.4v50M139.8 153.4l-6.7 .1M139.8 153.4h29.6M139.9 152.4v52M139.9 152.4l-.1 .2"/>
<path d="M139.9 152.4h4.8M144.7 152.4v52M144.7 152.4l.1 27M149.9 147.5h13.9M160.3 153.4v-1.7h9.1v22.1h16.6v-13.7M163.2 151.7v-2.7h3.7v2.7M163.2 147.3l.6 .2-.6 .1zM163.8 147.4l.6-.2v.4zM163.8 145.4v47M163.8 147.4h23M172.9 153.6h1.3v2.7h-1.3M172.9 153l-3.5 .3"/>
<path d="M173.2 156.9v13.6M174.3 152.9v-.5h11.7v5.1M175.2 152.9v4h-2.3v-3.9M176 152.4v-2.7h8.4v2.7M176.7 152.9v4h9.3M182.9 149.7v2.7M184.1 157.1h1.4v3h-1.4M184.1 156.9v3.2h1.9M185.5 157.5h.5M186 157.5v2.6M186 152.9l-13.1 .1M192.1 147.4h40.5"/>
<path d="M213.2 147.2l.6 .2-.6 .2zM213.8 147.4l.6-.2v.4zM213.8 145.4v47M237.9 147.4h25.9M263.2 147.2l.6 .2-.6 .2zM263.8 147.5l.6-.2v.3zM263.8 147.5h4.9M263.8 145.4v36.2M275.7 147.3l.6 .2-.6 .1zM276.3 147.5l.6-.2v.3zM276.3 145.5v44.4M286.1 147.5h-13.9"/>
<path d="M289.6 147.5h11.7M300.7 147.3l.6 .2-.6 .1zM301.3 145.5v59.7M345.8 142.2l.6-.2v.3zM345.8 142.2h2M356.7 142.2h7.5M358.6 142l.6 .2-.6 .1zM359.2 142.2l.6-.2v.3zM367.7 142.2h5M372.1 142l.6 .2-.6 .1zM127 164.9h2.4M127 164.9v27"/>
<path d="M129.4 164.9v27M144.8 179.4v.5M144.8 179.9v25M144.8 173.4h24.6M144.8 179.9h6.5M145.1 179.2v26.5M145.1 179.2h6M145.1 179.2l-.3 .2M147.3 173.3h1.9M147.3 169.8h1.9M149.2 169.8v3.5M151.1 179.2v26.5"/>
<path d="M151.1 179.2l.2 .2h149.8M151.3 179.1h145M173.2 170.5l-3.8-.5-22.1-.4v3.8M173.2 170.5l.1 .1M173.3 170.6v3.2M173.8 178.9v-.6h3.3a1.03 1.03 0 0 0 1.4-.1 1.03 1.03 0 0 0 0-1.4 1.03 1.03 0 0 0-1.4 0h-3.3v-2.2l.2-.4 .4-.2h13.8l.5 .3 .1 .5 .2-.6 .4-.2h13.8l.5 .3 .1 2.5h-3.2a1.03 1.03 0 0 0-1.5 0 1.03 1.03 0 0 0 0 1.4 1.03 1.03 0 0 0 1.5 .1h3.2v.6M175 175.6v.4M175 176.8v.5h1.2M175 176h1.1M175 178.9l.6-.3 .5 .3M175.2 175.3h.7M176.2 177.8h-1.2v.5"/>
<path d="M176.2 175.6v.4M176.2 176.8v1.5M178 176.6v1.9M184 176.9a1.12 1.12 0 0 1 1.5-.1h6.6a1.03 1.03 0 0 1 1.4 0 1.03 1.03 0 0 1 0 1.4 1.03 1.03 0 0 1-1.4 .1h-6.5a1.04 1.04 0 0 1-1.4 0 1.04 1.04 0 0 1-.2-1.4zM184.1 167.4h1.4v3h-1.4M186 167.3h-1.9v3.3h-10.8M186.4 178.9l.7-.4 .6 .4M186.6 178.9l.5-.2 .4 .2M188.4 174.1h.8M188.8 174.1v4.8M189.9 178.9l.7-.4 .6 .4M190.1 178.9l.5-.2 .5 .2"/>
<path d="M199.6 176.6v1.9M201.5 175.6v.4M201.5 176.8v1.5M201.5 177.8h1.2v.5M201.5 176h1.1M201.5 178.9l.6-.3 .5 .3M202.7 175.6v.4M202.7 176.8v.5h-1.2M263.8 176.8h3.3a1.03 1.03 0 0 1 1.4 0 1.03 1.03 0 0 1 0 1.4 1.03 1.03 0 0 1-1.4 .1h-3.3M263.8 174.8l.2-.6 .4-.2h13.8l.5 .3 .1 2.5h-3.2a1.03 1.03 0 0 0-1.5 0 1.03 1.03 0 0 0 0 1.4 1.03 1.03 0 0 0 1.5 .1h3.2v.6M263.8 174.1h.4M264.9 178.9l.7-.4 .6 .4"/>
<path d="M265.1 178.9l.5-.2 .4 .2M274.6 176.6v1.9M276.5 175.6v.4M276.5 176.8v1.5M276.5 177.8h1.2v.5M276.5 176h1.1M276.5 178.9l.6-.3 .5 .3M277.7 175.6v.4M277.7 176.8v.5h-1.2M296.3 178.9v27M296.3 179.7h4.8M301.1 179.4l.2 .2-.2 .1"/>
<path d="M301.1 179.4v.3M301.1 179.7v25.5M307.9 178.9l.2 .6h-.3zM307.9 178.9v11.5M309.9 178.9h-158.6v27h158.6M126.3 191.9v6l.8 4.3M126.3 191.9h.7M127 191.9l.7 9.6M127 191.9h2.4M129.4 191.9l.2 4.7 .5 4.7M151.3 187.9h145M151.3 199.9h145"/>
<path d="M151.3 199.4h145M151.3 184.9h145M151.3 185.4h145M162.6 192.4h35.8M164.4 180.2l-1.7 .7M164.7 180.6l-2 .9M165.1 192.4l.6-.1v.3zM180 189.3l-1.1 2.8M192 189.6h2.3M192.3 190.5l.8 1.4M193.1 189.6v2.3M194 190.5l-.9 1.4"/>
<path d="M212.9 181.8l1.1 .4M263.8 181.6v.7M263.8 181.6h1M274.9 191.6a1.94 1.94 0 0 1 3.2 .8 1.21 1.21 0 0 1-1.3 1.3h-1a1.26 1.26 0 0 1-1.1-.8 1.26 1.26 0 0 1 .2-1.3zM275.1 192.4h2.5M275.3 181.6h2M276.3 191.2v2.5M276.3 181.2h29.3M296.3 186.9l-145 .1M303.6 181.2l.1 .6h-.3zM303.6 181.2v9.2M303.6 194v9.7"/>
<path d="M307.9 194v11.9M338 195.9h9M339.9 195.9l.2 .6h-.3zM339.9 191.5v9.4M342.4 184.4v2.2M342.4 185.5h2.3M343.3 184.6l1.4 .9M344.7 185.5l-1.4 .8M345 194l.6-.2v.4zM345 192v3.9a2.5 2.5 0 0 0-2.5 2.5 2.5 2.5 0 0 0 2.5 2.5M345 194h5.8M346.4 193.8l.6 .2-.6 .2z"/>
<path d="M347 195.9a2.5 2.5 0 0 1 2.5 2.5 2.5 2.5 0 0 1-2.5 2.5h-9M347 192v3.9M362.1 196.4h10.2M127.1 202.2a2.57 2.57 0 0 0 3 2.1M127.7 201.5l.1 .1M127.7 201.5v.6M127.7 202.1h.1M127.7 202.1l.3 .9M127.7 202.1l-.6 .1M127.8 202.1l.3 .8M127.8 201.6v.5M128 201.3l-.3 .2"/>
<path d="M128 201.3l.1 .1M128 203a2.56 2.56 0 0 0 2.1 1.3M128.1 201.4h2M128.1 201.4l-.3 .2M128.1 202.9l-.1 .1M128.1 202.9l.5 .6 1.5 .6M128.1 202.9h3.3M130.1 201.3h-2.1M130.1 201.3v.1M130.1 204.1v.2M130.1 204.1l2.8 .1M130.1 201.3h3"/>
<path d="M130.1 201.4h2.8M130.1 204.3h3M131.4 201.7l.1 2.5zM131.5 201.7h1.4M132.9 204.1l.2 .2M132.9 203.3v.8M132.9 203.3h.2M132.9 204.1v.1M132.9 201.4v1.9M133.1 203.3v1M133.1 201.3l-.2 .1M133.1 201.3v2"/>
<path d="M133.1 203.3l6.7 .1M139.8 203.4v1l-6.7-.1M139.8 204.3l.1 .1M139.8 203.4h5M139.9 204.4h4.8M143.5 211.3l-1.2 2.9M144.8 204.9v.5l.3 .3M144.8 204.3l-.1 .1M144.8 204.9h6.5M145.1 205.7h6M154 208.2h2.2M154.3 209.1l.8 1.3"/>
<path d="M155.1 208.2v2.2M156 209.1l-.9 1.3M162.7 203.9l1.7 .7M162.7 203.4l2 .8M163.8 204.8l.2 .6h-.3zM163.8 202.6v8.4h-22.6M214 202.6l-1.1 .5M276.3 204.8l.1 .6-.3-.1zM276.3 204.8l-.3 6.2h22.7M276.3 203.7h29.3M276.4 202.6l-.1 2.2M279.9 211.3l-1.1 2.9"/>
<path d="M290.4 208.2h2.3M290.7 209.1l.8 1.3M291.5 208.2v2.2M292.4 209.1l-.9 1.3M296.3 205.2h4.8M301.1 205.2h.2M301.1 205.2v.2M301.1 205.4h-149.8l-.2 .3M301.3 205.2l-.2 .2M303.4 203.1h.3l-.1 .6zM307.8 205.3h.3l-.2 .6zM339.8 200.3h.3l-.2 .6z"/>
<path d="M4 245.2h123v47.8M4 253.7h123M4 259.4h123M52.4 245.2v47.8M83.5 253.7v5.7M104.7 253.7v5.7M216 253h200M216 248h65M216 258h65M228.6 243v15M255.2 243v15M281 243v50"/>
<path d="M296 243v30M346 243v30M361 243v30M381 253v20M392 253v20M416 243h-200v50M4 265h123M4 270.6h123M4 276.2h123M84.9 279.3h1.3M85.5 278.6v1.3M216 278h65"/>
<path d="M216 273h200M216 263h165M216 268h65M231 263v15M256 263v15M311 273v20M393.4 260.5l9-2.5v10l-9-2.5zM4 281.8h123M4 287.4h123M83.5 287.4v5.6M84.9 280.6h1.3M104.7 287.4v5.6"/>
<path d="M267.4 287.2h1.2M267.4 286h1.2M268 285.5v1.1"/>
<circle cx="173.8" cy="36.9" r="1.06"/>
<circle cx="180.3" cy="36.9" r="1.67"/>
<circle cx="180.3" cy="36.9" r="1.72"/>
<circle cx="186.8" cy="36.9" r=".76"/>
<circle cx="186.8" cy="36.9" r=".51"/>
<circle cx="193.3" cy="36.9" r="1.72"/>
<circle cx="193.3" cy="36.9" r="1.69"/>
<circle cx="199.8" cy="36.9" r="1.06"/>
<circle cx="263.8" cy="36.2" r="1.11"/>
<circle cx="276.3" cy="36.2" r="1.11"/>
<circle cx="153.9" cy="43.4" r="1.5"/>
<circle cx="153.9" cy="51.4" r="1.5"/>
<circle cx="153.9" cy="43.4" r="1.42"/>
<circle cx="153.9" cy="51.4" r="1.43"/>
<circle cx="173.8" cy="57.9" r="1.06"/>
<circle cx="180.3" cy="57.9" r="1.68"/>
<circle cx="180.3" cy="57.9" r="1.72"/>
<circle cx="186.8" cy="57.9" r=".76"/>
<circle cx="186.8" cy="57.9" r=".51"/>
<circle cx="193.3" cy="57.9" r="1.72"/>
<circle cx="193.3" cy="57.9" r="1.69"/>
<circle cx="199.8" cy="57.9" r="1.06"/>
<circle cx="293.8" cy="43.4" r="1.5"/>
<circle cx="293.8" cy="51.4" r="1.42"/>
<circle cx="293.8" cy="51.4" r="1.49"/>
<circle cx="293.8" cy="43.4" r="1.42"/>
<circle cx="187.1" cy="64.1" r="1.35"/>
<circle cx="187.1" cy="64.1" r="1.3"/>
<circle cx="190.5" cy="64.1" r="1.35"/>
<circle cx="190.6" cy="64.1" r="1.3"/>
<circle cx="201.2" cy="71.2" r=".99"/>
<circle cx="265.6" cy="64.1" r="1.29"/>
<circle cx="265.6" cy="64.1" r="1.35"/>
<circle cx="183.3" cy="106.3" r=".99"/>
<circle cx="183.3" cy="106.3" r=".5"/>
<circle cx="183.3" cy="106.3" r=".84"/>
<circle cx="183.3" cy="106.3" r="1.01"/>
<circle cx="185.6" cy="106.4" r="1.16"/>
<circle cx="185.6" cy="106.4" r="1.1"/>
<circle cx="188.1" cy="106.4" r="1.1"/>
<circle cx="188.1" cy="106.4" r="1.14"/>
<circle cx="190.8" cy="110.6" r="1.49"/>
<circle cx="190.8" cy="110.6" r="1.34"/>
<circle cx="190.8" cy="110.6" r="1.31"/>
<circle cx="201.8" cy="110.6" r="1.35"/>
<circle cx="201.8" cy="110.6" r="1.49"/>
<circle cx="201.8" cy="110.6" r="1.3"/>
<circle cx="265.8" cy="110.6" r="1.29"/>
<circle cx="265.8" cy="110.6" r="1.49"/>
<circle cx="265.8" cy="110.6" r="1.36"/>
<circle cx="276.8" cy="110.6" r="1.35"/>
<circle cx="276.8" cy="110.6" r="1.49"/>
<circle cx="276.8" cy="110.6" r="1.3"/>
<circle cx="293.8" cy="118.2" r="1.43"/>
<circle cx="293.8" cy="118.2" r="1.49"/>
<circle cx="338.9" cy="113.4" r="1.49"/>
<circle cx="325.3" cy="127" r="1.49"/>
<circle cx="348.5" cy="123.9" r="1.75"/>
<circle cx="348.5" cy="123.9" r="2.01"/>
<circle cx="348.5" cy="128.9" r="2.01"/>
<circle cx="348.6" cy="123.9" r="1.69"/>
<circle cx="348.6" cy="123.9" r="2.11"/>
<circle cx="348.6" cy="128.9" r="1.76"/>
<circle cx="348.6" cy="128.9" r="2.1"/>
<circle cx="348.6" cy="128.9" r="1.7"/>
<circle cx="369.8" cy="123.9" r="2.01"/>
<circle cx="369.8" cy="128.9" r="2.01"/>
<circle cx="369.8" cy="123.9" r="1.69"/>
<circle cx="369.8" cy="123.9" r="2.1"/>
<circle cx="369.8" cy="128.9" r="1.7"/>
<circle cx="369.8" cy="128.9" r="2.09"/>
<circle cx="369.8" cy="123.9" r="1.74"/>
<circle cx="369.8" cy="128.9" r="1.75"/>
<circle cx="175.6" cy="175.8" r=".62"/>
<circle cx="187.1" cy="175.8" r=".74"/>
<circle cx="187.1" cy="175.8" r=".6"/>
<circle cx="190.6" cy="175.8" r=".74"/>
<circle cx="190.6" cy="175.8" r=".6"/>
<circle cx="202.1" cy="175.8" r=".63"/>
<circle cx="265.6" cy="175.8" r=".75"/>
<circle cx="265.6" cy="175.8" r=".6"/>
<circle cx="277.1" cy="175.8" r=".63"/>
<circle cx="157.1" cy="195.4" r=".82"/>
<circle cx="157.1" cy="189.4" r=".82"/>
<circle cx="163.8" cy="181.2" r="1.11"/>
<circle cx="163.8" cy="192.4" r="1.25"/>
<circle cx="179.5" cy="190.7" r=".99"/>
<circle cx="213.8" cy="192.4" r="1.25"/>
<circle cx="213.8" cy="181.2" r="1.1"/>
<circle cx="263.8" cy="181.2" r="1.1"/>
<circle cx="275.8" cy="192.4" r="3.5"/>
<circle cx="276.3" cy="181.2" r="1.11"/>
<circle cx="290.6" cy="195.4" r=".82"/>
<circle cx="290.6" cy="189.4" r=".82"/>
<circle cx="142.9" cy="212.8" r=".98"/>
<circle cx="163.8" cy="203.7" r="1.11"/>
<circle cx="213.8" cy="203.7" r="1.1"/>
<circle cx="263.8" cy="203.7" r="1.1"/>
<circle cx="276.3" cy="203.7" r="1.11"/>
<circle cx="279.3" cy="212.7" r=".98"/>
</g>
<path d="M412.4 262.3a2.5 2.5 0 0 0-4.1-1.1 2.5 2.5 0 0 0 1 4.2 2.5 2.5 0 0 0 3.2-2.9l-.1-.2" fill="none" stroke="#000" stroke-width=".3" stroke-dasharray="30.5 1.3 1.3 1.3" stroke-dashoffset="24.5" stroke-linecap="butt"/>
<path d="M414.8 261.5a5 5 0 0 0-8.3-2 5 5 0 0 0 2.2 8.3 5 5 0 0 0 6.2-6l-.1-.3" fill="none" stroke="#000" stroke-width=".3" stroke-dasharray="30.5 1.3 1.3 1.3" stroke-dashoffset="16.7" stroke-linecap="butt"/>
<path d="M359.2 119.6v16.6" fill="none" stroke="#000" stroke-width=".3" stroke-dasharray="30.5 1.3 1.3 1.3" stroke-dashoffset="24.1"/>
<path d="M275.1 192.4h-1.3M276.3 191.2v-1.3M276.3 193.7v1.2M277.6 192.4h1.2" fill="none" stroke="#000" stroke-width=".3" stroke-dasharray="30.5 1.3 1.3 1.3"/>
<path d="M410 255.7v14.9" fill="none" stroke="#000" stroke-width=".3" stroke-dasharray="30.5 1.3 1.3 1.3" stroke-dashoffset="25"/>
<path d="M403.4 263l12.6-.1" fill="none" stroke="#000" stroke-width=".3" stroke-dasharray="30.5 1.3 1.3 1.3" stroke-dashoffset="26.1"/>
<path d="M216 248v5" fill="none" stroke="#000" stroke-width=".3" stroke-dasharray="30.5 1.3 1.3 1.3" stroke-dashoffset="29.9"/>
<path d="M152.8 58.4v-21M186.8 57.9v-21M261.8 58.3v-21M295.6 58.1v-21" fill="none" stroke="#f00" stroke-width=".3" stroke-dasharray="30.5 1.3 1.3 1.3" stroke-dashoffset="21.9"/>
<g fill="#000">
<path d="M345.3 131l.5-.3-.3 .5z"/>
<path d="M126.3 20.6l.6-.2v.3zM186.2 20.4l.6 .2-.6 .1zM126.3 28l.6-.2v.3zM152.2 27.8l.6 .2-.6 .1z"/>
<path d="M173.8 31.4l.6-.1v.3zM199.2 31.3l.6 .1-.6 .2zM173.5 58.9l-.3 .6h.3zM187 58.6v.7l.3-.1zM126.3 147.5l.6-.2v.3zM163.2 147.3l.6 .2-.6 .1zM165.1 192.4l.6 .2v-.3zM163.8 204.8l-.1 .6h.3zM276.3 204.8l-.2 .5 .3 .1zM163.8 147.4l.6-.2v.4zM213.2 147.2l.6 .2-.6 .2z"/>
<path d="M204.7 36.9l.2 .6h-.4zM204.5 57.3h.4l-.2 .6zM378.7 102.2l.2 .6h-.3zM378.6 131.6h.3l-.2 .6zM303.6 181.2l.1 .6h-.3zM303.4 203.1h.3l-.1 .6zM307.9 178.9l.2 .6h-.3zM307.8 205.3h.3l-.2 .6zM339.9 195.9l.2 .6h-.3zM339.8 200.3h.3l-.2 .6z"/>
<path d="M215.2 27.8l.6 .2-.6 .1zM157.8 28l.6-.2v.3z"/>
<path d="M300.7 27.7l.6 .2-.6 .1zM295.6 27.9l.6-.2v.3zM261.2 20.4l.6 .2-.6 .1zM186.8 20.6l.6-.2v.3z"/>
<path d="M126.3 98.6l.6-.2v.3zM300.7 98.4l.6 .2-.6 .1z"/>
<path d="M263.8 147.5l.6-.2v.3zM275.7 147.3l.6 .2-.6 .1zM213.8 147.4l.6-.2v.4zM263.2 147.2l.6 .2-.6 .2z"/>
<path d="M300.7 147.3l.6 .2-.6 .1zM276.3 147.5l.6-.2v.3zM346.4 193.8l.6 .2-.6 .2zM345 194l.6-.2v.4z"/>
<path d="M359.2 142.2l.6-.2v.3zM372.1 142l.6 .2-.6 .1z"/>
<path d="M358.6 142l.6 .2-.6 .1zM345.8 142.2l.6-.2v.3z"/>
</g>
<g font-size="6.3">
<text x="282.1" y="250.3">名称</text>
<text x="347.1" y="250.3">图号</text>
<text x="282.1" y="260.3">材质</text>
<text x="347.1" y="260.3">质量</text>
<text x="383.3" y="262.1">视</text>
<text x="383.3" y="269.9">图</text>
<text x="282.1" y="270.3">版次</text>
<text x="347.1" y="270.3">比例</text>
</g>
<g font-size="4.2">
<text x="4.8" y="237.6">注意：1.行走平行度（正面+侧面），450行程内，≤±0.03mm，1000行程内，≤±0.05mm。</text>
<text x="12.2" y="243.3">2.本体形变，450行程内，≤±0.03mm，1000行程内，≤±0.05mm。</text>
<text x="18.6" y="251.3">型号/规格</text>
<text x="70.6" y="251.3">GTH5-150-BL-M10-C4</text>
<text x="301.9" y="249.5">GTH5-150-BL-M10-C4</text>
<text x="14.4" y="258.3">螺杆型号/规格</text>
<text x="19.7" y="263.9">有效行程</text>
<text x="63.7" y="258.3">1205</text>
<text x="86.5" y="263.9">150</text>
<text x="89.9" y="258.3">1210</text>
<text x="111.7" y="258.3">1220</text>
<text x="19.7" y="269.5">精度等级</text>
<text x="87.6" y="269.5">C7</text>
<text x="259" y="267">2022/7/23</text>
<text x="19.7" y="275.2">马达容量</text>
<text x="74.9" y="275.2">100W（无刹车）</text>
<text x="15.5" y="280.8">重复定位精度</text>
<text x="86.7" y="280.8">0.02</text>
<text x="9.1" y="286.4">感应开关方式及数量</text>
<text x="72.7" y="286.4">外挂型三只（C4）</text>
<text x="15.5" y="292">建议最快速度</text>
<text x="60.5" y="292">250MM/S</text>
<text x="86.7" y="292">500MM/S</text>
<text x="107.4" y="292">1000MM/S</text>
</g>
<g font-size="4.1">
<text x="281.2" y="194">I</text>
<text x="366.2" y="195.2">I</text>
<text x="362.1" y="200.4">1 : 1</text>
</g>
<g font-size="3.5">
<text x="144.7" y="21.8">121 滑台原点位置</text>
<text x="214.5" y="21.8">150 有效行程</text>
<text x="135.7" y="27.5">53</text>
<text x="143.1" y="27.5">1</text>
<text x="190.4" y="29.2">116</text>
<text x="304.6" y="29.1">11.50</text>
<text x="317.3" y="29.1">1 滑台极限位置</text>
<text x="129.8" y="31">滑台极限位置</text>
<text x="191" y="32.7">52</text>
<text x="206" y="48.8" transform="rotate(-90 206 48.8)">42</text>
<text x="148.8" y="72.4">4 x M5 贯穿</text>
<text x="192.4" y="72.4">2 x</text>
<text x="204" y="72.4">3 H7</text>
<text x="217.8" y="72.4">7</text>
<text x="218" y="99.8">350</text>
<text x="380" y="117.8" transform="rotate(-90 380 117.8)">60</text>
<text x="331" y="133.7">基准面</text>
<text x="347.8" y="143.4">26.70</text>
<text x="364.2" y="143.4">27</text>
<text x="146.4" y="148.7">75</text>
<text x="186.8" y="148.7">100</text>
<text x="232.7" y="148.7">100</text>
<text x="268.7" y="148.7">25</text>
<text x="286.1" y="148.7">50</text>
<text x="344.8" y="183.7" transform="rotate(-90 344.8 183.7)">6</text>
<text x="170.7" y="191.9">2 x</text>
<text x="182.2" y="191.9">5 H7</text>
<text x="196.1" y="191.9">6</text>
<text x="337.7" y="188" transform="rotate(-90 337.7 188)">+0.012</text>
<text x="341.2" y="191.5" transform="rotate(-90 341.2 191.5)">5</text>
<text x="341.2" y="186.2" transform="rotate(-90 341.2 186.2)">0</text>
<text x="304.9" y="193.9" transform="rotate(-90 304.9 193.9)">45</text>
<text x="309.2" y="193.9" transform="rotate(-90 309.2 193.9)">54</text>
<text x="350.8" y="195.3">2</text>
<text x="141.3" y="210.5">4 x M5</text>
<text x="145.7" y="214">4.40 贯穿</text>
<text x="157.9" y="210.5">15</text>
<text x="277.7" y="210.5">4 x M5</text>
<text x="282.1" y="214">4.40 贯穿</text>
<text x="294.3" y="210.5">15</text>
<text x="221.4" y="246.8">1</text>
<text x="221.4" y="251.8">2</text>
<text x="218.8" y="256.8">序号</text>
<text x="232.2" y="256.8">修 订 版 次</text>
<text x="257.5" y="256.8">设计变更编号</text>
<text x="228.2" y="261.8">设</text>
<text x="240.1" y="261.8">计</text>
<text x="252" y="261.8">变</text>
<text x="263.9" y="261.8">更</text>
<text x="219.1" y="266.7">设 计</text>
<text x="368.3" y="269.3">1:2</text>
<text x="219.1" y="271.7">校 核</text>
<text x="219.1" y="276.7">批 准</text>
<text x="222.9" y="282.7">技术要求：</text>
<text x="231.8" y="287.3">1、未标注公差全部 0.1</text>
<text x="231.7" y="291.8">2、未标注倒角全部C0.3</text>
</g>
</svg>
